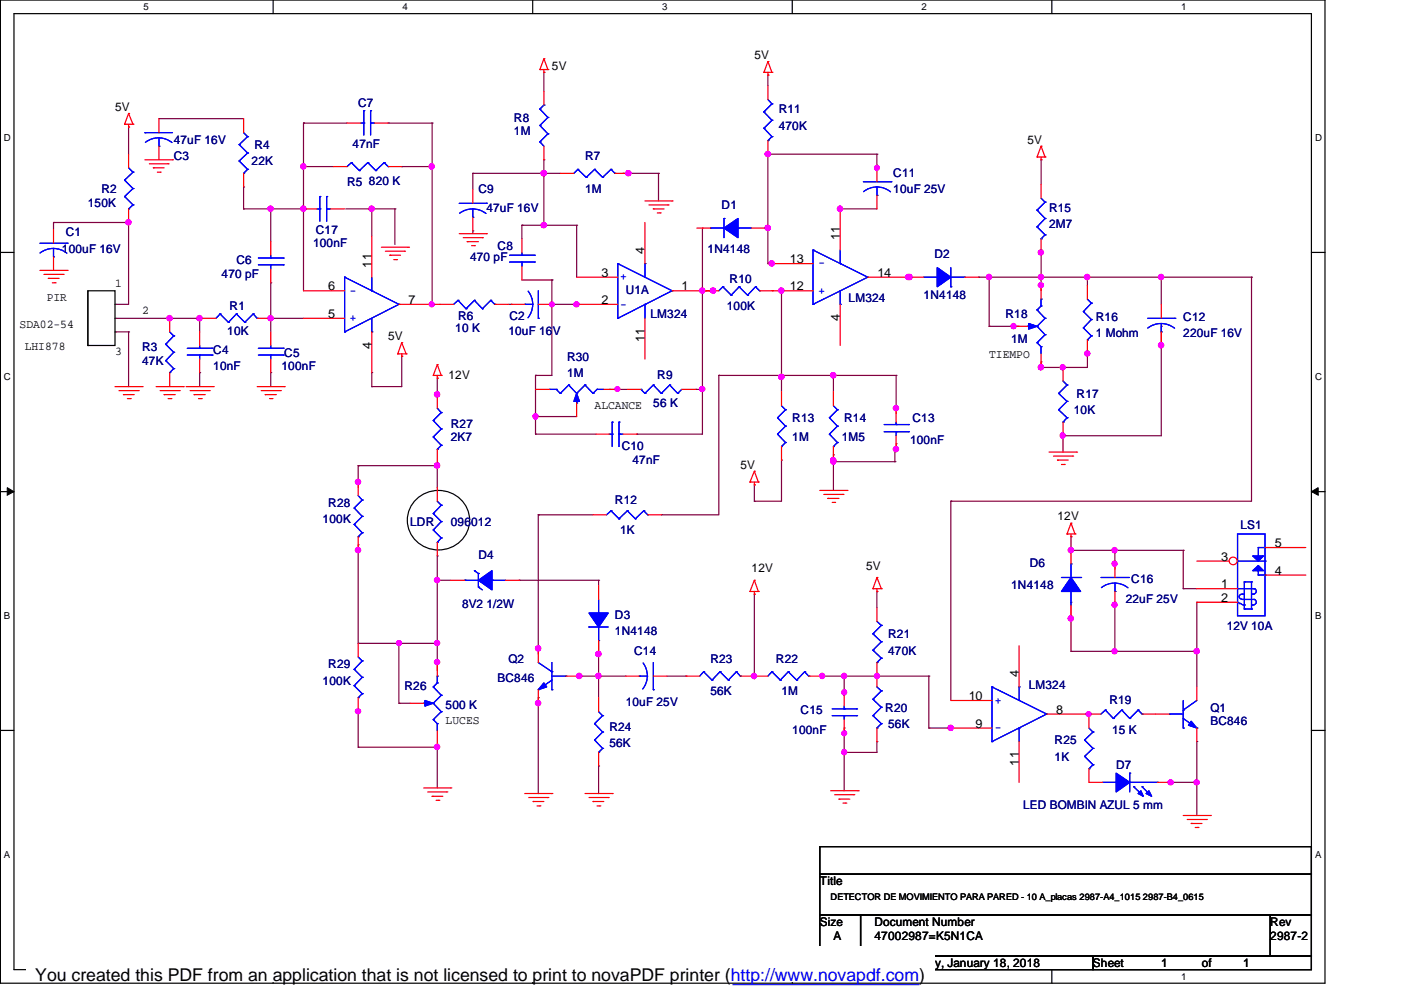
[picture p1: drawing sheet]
<svg xmlns="http://www.w3.org/2000/svg" width="297mm" height="210mm" viewBox="0 0 297 210" stroke-linecap="round" stroke-linejoin="round" font-family="sans-serif">
<path d="M.1 0h280.8v208.5h-280.8zM3 2.9h275v202.7h-275z" fill="none" stroke="#000" stroke-width=".25"/>
<g fill="#fff">
<path d="M30.4 .4h1v2.2h-1z"/>
<path d="M30.4 205.9h1v2.2h-1z"/>
</g>
<path d="M57.9 0v2.9M57.9 205.6v2.9" fill="none" stroke="#000" stroke-width=".25"/>
<g fill="#fff">
<path d="M85.3 .4h1.1v2.2h-1.1z"/>
<path d="M85.3 205.9h1.1v2.2h-1.1z"/>
</g>
<path d="M112.9 0v2.9M112.9 205.6v2.9" fill="none" stroke="#000" stroke-width=".25"/>
<g fill="#fff">
<path d="M140.4 .4h1v2.2h-1z"/>
<path d="M140.4 205.9h1v2.2h-1z"/>
</g>
<path d="M168 0v2.9M168 205.6v2.9" fill="none" stroke="#000" stroke-width=".25"/>
<g fill="#fff">
<path d="M195.4 .4h1v2.2h-1z"/>
<path d="M195.4 205.9h1v2.2h-1z"/>
</g>
<path d="M223 0v2.9M223 205.6v2.9" fill="none" stroke="#000" stroke-width=".25"/>
<g fill="#fff">
<path d="M250.4 .4h1.1v2.2h-1.1z"/>
<path d="M250.4 205.9h1.1v2.2h-1.1z"/>
<path d="M.8 28.2h1.4v2.2h-1.4z"/>
<path d="M278.8 28.2h1.4v2.2h-1.4z"/>
<path d="M.8 78.8h1.4v2.2h-1.4z"/>
<path d="M278.8 78.8h1.4v2.2h-1.4z"/>
</g>
<path d="M.1 53.5h2.9M278 53.5h2.9" fill="none" stroke="#000" stroke-width=".25"/>
<g fill="#fff">
<path d="M.8 129.6h1.3v2.2h-1.3z"/>
<path d="M278.8 129.6h1.3v2.2h-1.3z"/>
</g>
<path d="M.1 104.2h2.9M278 104.2h2.9" fill="none" stroke="#000" stroke-width=".25"/>
<path d="M1.5 103.4l1.5 .8-1.5 .8zM278 104.2l1.5-.8v1.6z" fill="#000" stroke="#000" stroke-width=".21"/>
<g fill="#fff">
<path d="M.8 180.2h1.2v2.2h-1.2z"/>
<path d="M278.8 180.2h1.2v2.2h-1.2z"/>
</g>
<g fill="none" stroke="#000" stroke-width=".25">
<path d="M18.6 61.7h5.8v11.6h-5.8zM18.6 73.3h.1M18.6 61.7v11.6M88 106.2a6.6 6.6 0 0 1 7.6-1.7 6.6 6.6 0 0 1 3.9 6.7 6.6 6.6 0 0 1-7 5.4 6.6 6.6 0 0 1-6.1-6.3 6.1 6.1 0 0 1 1.6-4.1zM.1 154.9h2.9M278 154.9h2.9M173.8 179.5h104.2v5.8h-104.2zM173.8 185.3h104.2v8.7h-104.2zM173.8 194h8.7v8.7h-8.7zM182.5 194h86.8v8.7h-86.8zM269.3 194h8.7v8.7h-8.7zM173.8 202.7h57.9v2.9h-57.9z"/>
<path d="M231.7 202.7h46.3v2.9h-46.3z"/>
</g>
<g fill="none" stroke="#800040" stroke-width=".25">
<path d="M115.3 15.3h.1M115.3 15.3v4.1M162.8 15.9h.1M162.8 15.9v2.3M27.3 26.9h.1M27.3 26.9v5.8M33.7 25.2h.1M33.7 25.2h17.9M51.6 39.6h.1M51.6 39.6v4.7M64.3 35.3h.1M64.3 26.1h.1"/>
<path d="M64.3 26.1v35.6M64.3 35.3h6.4M64.3 26.1h9.3M82.3 26.1h.1M82.3 26.1h9.3M85.2 35.3h.1M85.2 35.3h6.4M91.6 26.1h.1M91.6 35.3h.1M91.6 26.1v38.4M100.2 36.8h.1M100.2 36.8v3.4"/>
<path d="M100.2 36.8h18.6M115.3 36.8h.1M115.3 33.9h.1M115.3 33.9v13.9M132.1 36.8h.1M132.1 36.8h7.5M133.3 36.8h.1M139.6 36.8h.1M139.6 36.8v5.8M162.8 32.7h.1M162.8 32.7v23.2M162.8 32.7h23.1"/>
<path d="M185.9 35.6h.1M185.9 32.7h.1M185.9 32.7v3.5M220.7 33.9h.1M220.7 33.9v5.2M11.3 47.2h.1M11.3 47.2v1.4M11.3 47.2h16M27.3 47.2h.1M27.3 47.2v17.3h-2.9M51.6 44.3h.1M51.6 44.3h12.7"/>
<path d="M57.4 44.3h.1M57.4 60h.1M57.4 44.3v6.9M57.4 60v10.4M64.3 44.3h.1M73.3 44.3h10.4M78.8 44.3h.1M78.8 44.3v5.8M83.7 44.3h.1M83.7 44.3v7.5M100.2 49h.1M100.2 49v.5"/>
<path d="M110.7 47.8h.1M110.7 47.8v2.8M110.7 47.8h11.6M110.7 59.4h6.3M115.3 47.8h.1M117 59.4h.1M117 59.4v20.2h-3.5M122.3 47.8h.1M122.3 47.8v11M148.9 48.4h.1M148.9 48.4v43.6h-13.9M162.2 48.4h.1"/>
<path d="M162.2 48.4h.6M162.8 48.4h.1M162.8 55.9h.1M162.8 55.9h1.2M163.7 55.9h.1M177.9 44.3h.1M177.9 44.3h8M178.1 44.3h.1M192.4 58.8h.1M192.4 58.8h.6M192.6 58.8h.1M207.4 58.8h.1"/>
<path d="M207.4 58.8h57.9M209.7 58.8h.1M209.7 58.8v10.4M220.7 53.6h.1M220.7 58.8h.1M220.7 53h.1M220.7 53v8.7M230.5 58.8h.1M230.5 58.8v1.8M246.2 58.8h.1M246.2 58.8v5.7M265.3 58.8h.1"/>
<path d="M265.3 58.8v47.5h-63.7M24.4 70.4h.1M24.4 64.5h.1M24.4 67.5h.1M24.4 67.5h18.5M24.4 70.4h2.9M27.3 70.4h.1M27.3 70.4v11.6M36 67.5h.1M42.3 67.5h.1M42.3 79h.1M42.3 67.5v2.9"/>
<path d="M42.3 79v3M57.4 67.5h.1M57.4 79h.1M57.4 79v3M57.4 67.5h6.9M78.8 79h.1M78.8 79v3M85.2 75.5h.1M85.2 75.5v6.5h-6.4M107.8 64.5h.6M108.4 64.5h.1M113.5 79.6h.1"/>
<path d="M113.5 79.6v12.4M117 64.5h.1M117 64.5h5.5M122.3 64.5h.1M148.9 61.7h.1M149.5 61.7h.1M149.5 61.7h2M151.2 61.7h.1M152.4 79.6h.1M152.4 79.6v29.5h-12.2M152.4 79.6h37.6M165.7 79.9h.1"/>
<path d="M165.7 61.7h.1M165.7 61.7v21.4M176.7 79.6h.1M176.7 79.6v3.5M190 79.6h.1M190 79.6v8.1M209.7 69.2h.1M209.7 69.2h6.4M214.9 69.2h.1M220.7 60.6h.1M220.7 77.9h.1M220.7 76.7h.1"/>
<path d="M220.7 76.7v1.2M225.4 77.9h.1M230.5 74.4h.1M230.5 75h.1M230.5 74.4v3.5h-9.8M246.2 73.3h.1M246.2 69.2h.1M246.2 69.2v23.2h-20.8M75.9 98.7h.1M75.9 98.7v4.7M75.9 98.7h16.8M78.8 82h.1"/>
<path d="M92.7 98.1h.1M92.7 83.7h.1M92.7 98.7h.1M92.7 80.2h.1M92.7 80.2v4.1M92.7 98.1v5.3M113.5 88.3h.1M113.5 92h.1M113.5 88.3h8.8M113.5 92h12.8M129.2 82.6h.1M129.2 82.6h3.8"/>
<path d="M131 82.6h.1M135 92h.1M147.5 82.6h.1M147.5 82.6h1.4M148.9 82.6h.1M165.7 97.6h.1M165.7 97.6v8.7h-5.8M176.7 97.9h.1M176.7 96.4h.1M176.7 96.4v7.6M176.7 97.9h13M189.7 95.5h.1"/>
<path d="M189.7 97.9h.1M189.7 95.5v2.4M190 86.5h.1M190 95.3h.1M190 94.1h.1M190 94.1v1.4h-.3M225.4 92.4h.1M225.4 92.4v3.5M75.9 115.5h.1M75.9 102.2h.1M75.9 116.7h.1M75.9 115.5v20.9"/>
<path d="M92.7 117.9h.1M92.7 117.9v24.3M114.1 109.1h.1M114.1 109.1h11.6M114.1 109.1v29.6M140.2 109.1h.1M159.9 102.8h.1M159.9 106.3h.1M159.9 102.8v3.5M201.6 106.3h.1M201.6 106.3v42.2M227.1 113.8h.1"/>
<path d="M227.1 116.7h.1M227.1 113.8v2.9M227.1 116.7h23.8M236.4 116.7h.1M236.4 119.6h.1M236.4 116.7v4M250.9 116.7h.1M250.9 116.7v8.1M75.9 136.4h.1M75.9 136.4h16.8M84.6 136.4h.1M84.6 136.4v12.7"/>
<path d="M92.7 123h.1M92.7 136.4h.1M92.7 123h2.9M110.1 123h.1M110.1 123h16.8M114.1 137.5h.1M126.9 123h.1M126.9 138.7h.1M126.9 130.6h.1M126.9 123v1.2M126.9 130.6v17.3M159.9 126h.1"/>
<path d="M159.9 126v17.9M185.9 125.4h.1M185.9 125.4v3.5M227.1 131.2h.1M227.1 138.1h.1M227.1 127.7h.1M227.1 127.7v10.4M227.1 138.1h26.6M236.4 128.3h.1M236.4 138.1h.1M236.4 127.7h.1M236.4 127.7v10.4"/>
<path d="M250.9 124.8h.1M250.9 124.8h2.8M253.7 127.7h.1M253.7 138.1h.1M253.7 127.7v17.9M75.9 150.9h.1M75.9 158.4h.1M75.9 150.6h.1M75.9 150.6v7.8M75.9 158.4h16.8M84.6 149.1h.1M84.6 149.1h2.4"/>
<path d="M92.7 158.4h.1M92.7 140.5h.1M92.7 157.8h.1M92.7 157.8v9.3M114.1 147.9h.1M114.1 149.1h.1M114.1 147.9v20.3M122.3 143.4h.1M122.3 143.4h4.6M122.9 143.4h.1M126.9 143.4h.1M127.2 143.4h.1"/>
<path d="M127.2 143.4h5.5M141.4 143.4h4.1M145.5 143.4h.1M159.9 143.4h.1M173.8 143.4h.1M173.8 143.4h23.1M174.4 143.4h.1M179 143.4h.1M179 146.8h.1M179 155.5h.1M179 159.5h.1M179 154.4h.1"/>
<path d="M179 143.4v4M179 154.4v13.3M185.9 143.4h.1M185.9 142.8h.1M185.9 157.2h.1M185.9 142.8v.6M185.9 157.2v2.3h-6.9M196.9 143.4h.1M196.9 154.4h.1M196.9 143.4v11M196.9 154.4h5.3M201.6 154.4h.1"/>
<path d="M230.5 151.4h.1M230.5 151.4h.6M230.9 151.4h.1M253.7 157.2h.1M253.7 157.2v15.7M126.9 162.4h.1M126.9 162.4v5.8M247.9 165.9h.1M247.9 165.9h5.8M248.2 165.9h.1M253.7 165.9h.1"/>
</g>
<g fill="#f0f" stroke="#f0f" stroke-width=".25">
<circle cx="42.3" cy="67.5" r=".55"/>
<circle cx="27.2" cy="47.1" r=".55"/>
<circle cx="190" cy="86.5" r=".53"/>
<circle cx="35.9" cy="67.5" r=".55"/>
<circle cx="78.8" cy="44.3" r=".55"/>
<circle cx="253.7" cy="165.9" r=".53"/>
<circle cx="176.7" cy="79.6" r=".55"/>
<circle cx="192.8" cy="58.7" r=".53"/>
<circle cx="192.6" cy="58.7" r=".55"/>
<circle cx="179" cy="143.3" r=".53"/>
<circle cx="115.3" cy="36.7" r=".55"/>
<circle cx="57.4" cy="67.5" r=".55"/>
<circle cx="179" cy="146.8" r=".53"/>
<circle cx="179" cy="155.5" r=".51"/>
<circle cx="64.3" cy="44.3" r=".55"/>
<circle cx="253.7" cy="138.1" r=".55"/>
<circle cx="165.7" cy="79.9" r=".55"/>
<circle cx="246.2" cy="73.2" r=".55"/>
<circle cx="57.4" cy="44.3" r=".55"/>
<circle cx="126.9" cy="143.3" r=".55"/>
<circle cx="126.9" cy="138.7" r=".55"/>
<circle cx="159.8" cy="143.3" r=".53"/>
<circle cx="64.3" cy="35.3" r=".55"/>
<circle cx="91.5" cy="35.3" r=".53"/>
<circle cx="122.8" cy="143.3" r=".55"/>
<circle cx="220.7" cy="53.5" r=".53"/>
<circle cx="220.7" cy="58.7" r=".55"/>
<circle cx="209.7" cy="58.7" r=".55"/>
<circle cx="230.5" cy="58.7" r=".55"/>
<circle cx="163.6" cy="55.9" r=".55"/>
<circle cx="92.7" cy="158.3" r=".53"/>
<circle cx="201.5" cy="154.3" r=".55"/>
<circle cx="84.6" cy="136.3" r=".51"/>
<circle cx="162.8" cy="48.3" r=".55"/>
<circle cx="92.7" cy="140.4" r=".53"/>
<circle cx="225.3" cy="92.3" r=".53"/>
<circle cx="185.9" cy="35.6" r=".51"/>
<circle cx="162.8" cy="32.7" r=".55"/>
<circle cx="75.9" cy="102.2" r=".55"/>
<circle cx="214.9" cy="69.1" r=".53"/>
<circle cx="75.9" cy="116.6" r=".55"/>
<circle cx="179" cy="159.5" r=".53"/>
<circle cx="225.3" cy="77.9" r=".53"/>
<circle cx="230.5" cy="74.9" r=".53"/>
<circle cx="220.7" cy="60.5" r=".53"/>
<circle cx="185.9" cy="143.3" r=".53"/>
<circle cx="227" cy="131.1" r=".55"/>
<circle cx="220.7" cy="77.9" r=".55"/>
<circle cx="189.9" cy="95.2" r=".55"/>
<circle cx="174.3" cy="143.3" r=".53"/>
<circle cx="92.7" cy="83.6" r=".55"/>
<circle cx="115.3" cy="47.7" r=".55"/>
<circle cx="92.7" cy="136.3" r=".53"/>
<circle cx="92.7" cy="123" r=".55"/>
<circle cx="246.2" cy="58.7" r=".55"/>
<circle cx="92.7" cy="98.7" r=".55"/>
<circle cx="130.9" cy="82.5" r=".51"/>
<circle cx="113.5" cy="88.3" r=".53"/>
<circle cx="236.3" cy="119.5" r=".53"/>
<circle cx="236.3" cy="116.6" r=".53"/>
<circle cx="227" cy="116.6" r=".55"/>
<circle cx="133.2" cy="36.7" r=".55"/>
<circle cx="114.1" cy="149.1" r=".55"/>
<circle cx="236.3" cy="128.2" r=".53"/>
<circle cx="236.3" cy="138.1" r=".53"/>
<circle cx="230.8" cy="151.4" r=".51"/>
<circle cx="114.1" cy="137.5" r=".55"/>
<circle cx="75.9" cy="150.8" r=".53"/>
<circle cx="148.9" cy="82.5" r=".53"/>
<circle cx="148.9" cy="61.6" r=".55"/>
<circle cx="117" cy="64.5" r=".51"/>
<circle cx="91.5" cy="64.5" r=".51"/>
<circle cx="151.2" cy="61.6" r=".55"/>
<circle cx="178.1" cy="44.3" r=".55"/>
<circle cx="165.7" cy="61.6" r=".55"/>
<circle cx="122.2" cy="64.5" r=".53"/>
<circle cx="248.2" cy="165.9" r=".53"/>
<circle cx="176.7" cy="97.8" r=".55"/>
<circle cx="176.7" cy="97.6" r=".53"/>
</g>
<g fill="none" stroke="#f00" stroke-width=".25">
<path d="M114.5 14.7h.1M114.5 14.7h1.7M115.3 15.3h.1M115.3 12.5h.1M115.3 14.7v.6M115.3 12.5l-.8 2.2M115.3 12.5l.9 2.2M116.2 14.7h.1M162 15.3h.1M162 15.3h1.7M162.8 15.9h.1M162.8 13.1h.1"/>
<path d="M162.8 15.3v.6M162.8 13.1l-.8 2.2M162.8 13.1l.9 2.2M163.7 15.3h.1M26.4 26.3h.1M26.4 26.3h1.8M27.3 26.9h.1M27.3 24.1h.1M27.3 26.3v.6M27.3 32.7v2.9M27.3 24.1l-.9 2.2M27.3 24.1l.9 2.2"/>
<path d="M28.2 26.3h.1M30.7 33.9h5.9M31.7 34.7h3.9M32.5 35.6h.1M32.5 35.6h2.3M33.4 36.5h.6M34 36.5h.1M35.6 34.7h.1M36.6 33.9h.1M51.6 25.2v2.9M51.6 36.8v2.8M219.9 33.3h.1"/>
<path d="M219.9 33.3h1.7M220.7 33.9h.1M220.7 31h.1M220.7 33.3v.6M220.7 31l-.8 2.3M220.7 31l.9 2.3M221.6 33.3h.1M8.5 57.3h5.7M9.3 58.2h4.1M10.2 59h.1M10.2 59h2.3M11.1 60h.6"/>
<path d="M11.7 60h.1M13.4 58.2h.1M14.2 57.3h.1M27.3 44.3v2.9M78.8 50.1v8.7M80.9 52.4h5.7M81.7 53.3h4.1M82.6 54.1h.1M82.6 54.1h2.3M83.5 55h.6M84.1 55h.1M85.8 53.3h.1"/>
<path d="M86.6 52.4h.1M97.4 49.5h5.7M98.2 50.4h4.1M99.1 51.2h.1M99.1 51.2h2.3M100 52.1h.6M100.2 40.2v2.9M100.2 46.1v2.9M100.6 52.1h.1M102.3 50.4h.1M103.1 49.5h.1M136.7 42.6h5.8"/>
<path d="M137.6 43.4h4M138.5 44.3h.1M138.5 44.3h2.3M139.4 45.1h.6M140 45.1h.1M141.6 43.4h.1M142.5 42.6h.1M36 67.5v2.9M36 79v3M57.4 70.4v2.9M57.4 76.1v2.9M64.3 67.5h8.8"/>
<path d="M64.3 61.7h8.8M78.8 70.4v8.6M84.3 75h.1M84.3 75h1.8M84.6 64.5h8.7M85.2 75.5h.1M85.2 72.7h.1M85.2 75v.5M85.2 72.7l-.9 2.3M85.2 72.7l.9 2.3M86.1 75h.1M91.9 79.6h.1"/>
<path d="M91.9 79.6h1.7M92.7 77.3h.1M92.7 79.6v.6M92.7 77.3l-.8 2.3M92.7 77.3l.9 2.3M93.6 79.6h.1M108.4 64.5h2.9M114.1 64.5h2.9M214.9 69.2h2.9M220.7 60.6v2.8M220.7 75v2.9M225.4 77.9v2.9"/>
<path d="M24.4 82h5.7M25.2 82.8h4.1M26.2 83.7h.1M26.2 83.7h2.2M27 84.5h.6M27.6 84.5h.1M29.3 82.8h.1M30.1 82h.1M33.1 82h5.8M34 82.8h4M34.8 83.7h.1M34.8 83.7h2.4"/>
<path d="M35.6 84.5h.6M36.2 84.5h.1M38 82.8h.1M38.9 82h.1M39.5 82h5.7M40.3 82.8h4.1M41.1 83.7h.1M41.1 83.7h2.4M42.1 84.5h.6M42.7 84.5h.1M44.4 82.8h.1M45.2 82h.1"/>
<path d="M54.5 82h5.8M55.4 82.8h4M56.2 83.7h.1M56.2 83.7h2.4M57.1 84.5h.6M57.7 84.5h.1M59.4 82.8h.1M60.3 82h.1M92.7 80.2h.1M126.3 92h2.9M132.1 92h2.9M159.9 99.9h.1"/>
<path d="M159.9 99.9l-.9 2.3M159.9 99.9l.9 2.3M222.4 95.9h5.9M223.4 96.7h4M224.2 97.6h.1M224.2 97.6h2.3M225 98.5h.6M225.4 89.5v2.9M225.6 98.5h.1M227.4 96.7h.1M228.3 95.9h.1M92.7 103.4v2.9"/>
<path d="M92.7 115v2.9M159 102.2h.1M159 102.2h1.8M159.9 102.8h.1M159.9 102.2v.6M160.8 102.2h.1M173.8 104h5.8M174.7 104.8h4M175.5 105.7h.1M175.5 105.7h2.4M176.4 106.5h.6M177 106.5h.1"/>
<path d="M178.7 104.8h.1M179.6 104h.1M226.2 113.2h.1M226.2 113.2h1.7M227.1 113.8h.1M227.1 110.9h.1M227.1 113.2v.6M227.1 110.9l-.9 2.3M227.1 110.9l.8 2.3M227.9 113.2h.1M159 125.4h.1M159 125.4h1.8"/>
<path d="M159.9 126h.1M159.9 123h.1M159.9 125.4v.6M159.9 123l-.9 2.4M159.9 123l.9 2.4M160.8 125.4h.1M185.1 124.8h.1M185.1 124.8h1.8M185.9 125.4h.1M185.9 122.4h.1M185.9 124.8v.6M185.9 128.9v2.9"/>
<path d="M185.9 122.4l-.8 2.4M185.9 122.4l1 2.4M186.9 124.8h.1M159.9 143.4h2.9M171.4 143.4h3M185.9 140.5v2.9M89.8 167.1h5.8M90.7 167.9h4M91.6 168.8h.1M91.6 168.8h2.3M92.5 169.7h.5M93 169.7h.1"/>
<path d="M94.7 167.9h.1M95.6 167.1h.1M111.3 168.2h5.7M112.1 169.1h4.1M113 169.9h.1M113 169.9h2.3M113.9 170.9h.6M114.5 170.9h.1M116.2 169.1h.1M117 168.2h.1M124 168.2h5.8M124.9 169.1h4"/>
<path d="M125.7 169.9h.1M125.7 169.9h2.3M126.6 170.9h.6M127.2 170.9h.1M128.9 169.1h.1M129.8 168.2h.1M176.1 167.7h5.8M177 168.5h4M177.9 169.4h.1M177.9 169.4h2.3M178.7 170.3h.6M179.3 170.3h.1"/>
<path d="M181 168.5h.1M181.9 167.7h.1M250.9 172.9h5.7M251.7 173.8h4.1M252.6 174.6h.1M252.6 174.6h2.2M253.4 175.4h.6M254 175.4h.1M255.8 173.8h.1M256.6 172.9h.1"/>
</g>
<g fill="none" stroke="#00f" stroke-width=".25">
<path d="M26.4 38.2h.1M26.4 38.2l1.8 1.8M27.3 35.6l.9 .9M28.2 36.5h.1M28.2 40h.1M28.2 36.5l-1.8 1.7M28.2 40l-1.8 1.7M50.7 30.7h.1M50.7 34.1h.1M50.7 30.7l1.8 1.7M50.7 34.1l1.8 1.8M51.6 36.8h.1"/>
<path d="M51.6 28.1l.9 .9M52.5 29h.1M52.5 32.4h.1M52.5 35.9h.1M52.5 29l-1.8 1.7M52.5 32.4l-1.8 1.7M52.5 35.9l-.9 .9M26.4 41.7h.1M26.4 41.7l1.8 1.7M27.3 44.3h.1M28.2 43.4h.1M28.2 43.4l-.9 .9"/>
<path d="M73.1 58.8h.1M73.1 58.8v11.6M73.1 58.8l11.5 5.7M78.8 58.8v2.9M97.4 43.1h5.7M100.2 46.1h.1M100.2 44.3l1.5 .3 1.3 .7M100.2 44.3l-1.5 .2-1.3 .7M100.2 44.3v1.8M103.1 43.1h.1M35.1 73h.1M35.1 76.5h.1"/>
<path d="M35.1 73l1.7 1.7M35.1 76.5l1.7 1.7M36 79h.1M36 70.4l.8 .8M36.8 71.2h.1M36.8 74.7h.1M36.8 78.2h.1M36.8 71.2l-1.7 1.8M36.8 74.7l-1.7 1.8M36.8 78.2l-.8 .8M54.8 75.3h5.2M54.8 73.8h5.2"/>
<path d="M57.4 73.8h.1M57.4 75.3h.1M57.4 73.3v.5M57.4 75.3v.8M60 75.3h.1M60 73.8h.1M73.1 70.4h.1M78.8 70.4h.1M78.8 61.7h.1M78.8 67.5v2.9M84.6 64.5h.1M84.6 64.5l-11.5 5.9"/>
<path d="M111.3 64.5h.1M111.3 64.5h1.7M112 61.7a4.5 4.5 0 0 1-.1 5.7M114.1 67.5h.1M114.1 61.7v5.8M217.8 69.2h.1M217.8 69.2h.6M219.9 72.7h.1M219.9 69.2h.1M219.9 65.7h.1M219.9 72.7l.8 .8M219.9 69.2l1.7 1.8"/>
<path d="M219.9 65.7l1.7 1.8M220.7 73.5h.1M220.7 64.9h.1M220.7 63.4h.1M220.7 63.4v1.5M220.7 73.5v1.5M220.7 64.9l-.8 .8M221.6 71h.1M221.6 67.5h.1M221.6 71l-1.7 1.7M221.6 67.5l-1.7 1.7M129.2 92h.6"/>
<path d="M129.8 92h.1M129.8 89.5h.1M129.8 89.5v5.2M131.2 89.5h.1M131.2 92h.1M131.2 92h.9M131.2 89.5v5.2M224.5 83.4h.1M224.5 86.9h.1M224.5 83.4l1.7 1.7M224.5 86.9l1.7 1.7M225.4 89.5h.1"/>
<path d="M225.4 80.8l.8 .8M226.2 81.6h.1M226.2 85.1h.1M226.2 88.6h.1M226.2 81.6l-1.7 1.8M226.2 85.1l-1.7 1.8M226.2 88.6l-.8 .9M91.9 108.9h.1M91.9 112.4h.1M91.9 108.9l1.7 1.7M91.9 112.4l1.7 1.7M92.7 115h.1"/>
<path d="M92.7 106.3l.9 .8M93.6 107.1h.1M93.6 110.6h.1M93.6 114.1h.1M93.6 107.1l-1.7 1.8M93.6 110.6l-1.7 1.8M93.6 114.1l-.9 .9M262.4 113.2h5.8v17.4h-5.8zM262.4 119h5.8M266.8 116.1h.1M266.8 116.1v1.8M266.8 116.1h1.4"/>
<path d="M268.2 119h.1M268.2 116.1h.1M185.1 134.4h.1M185.1 137.9h.1M185.1 134.4l1.8 1.7M185.1 137.9l1.8 1.6M185.9 131.8l1 .8M186.9 132.6h.1M186.9 136.1h.1M186.9 139.5h.1M186.9 132.6l-1.8 1.8M186.9 136.1l-1.8 1.8"/>
<path d="M186.9 139.5l-1 1M262.4 127.7l.4 .3M262.4 124.8h3.5M263 127.9l.6 .3M263.3 126h.1M263.3 126a.51 .51 0 0 0-.6 .5 .51 .51 0 0 0 .6 .5M263.3 126h.5M263.3 127.1h2.6M263.6 128.3h.2M263.8 129.1h.1M263.8 123.4h.1M263.8 128.3h.1"/>
<path d="M263.8 123.4v5.7M263.8 129.1h1.5M263.8 123.4h1.5M265.3 129.1h.1M265.3 123.4h.1M265.3 126h.1M265.3 128.3h.1M265.3 123.4v5.7M265.3 126h.6M265.3 128.3h.6M265.9 124.8h.1M265.9 127.1h.1"/>
<path d="M265.9 124.8a.55 .55 0 0 1 .5 .6 .55 .55 0 0 1-.5 .5M265.9 127.1a.55 .55 0 0 1 .5 .5 .55 .55 0 0 1-.5 .6M266.8 121.9h.1M266.8 121v.9M266.8 121.9h1.4M268.2 121.9h.1M163.7 142.4h.1M163.7 142.4l-.9 1M163.7 142.4l1.7 1.8M165.4 144.2h.1M167.1 142.4h.1M167.1 142.4l-1.7 1.8"/>
<path d="M167.1 142.4l1.8 1.8M168.9 144.2h.1M170.6 142.4h.1M170.6 142.4l-1.7 1.8M170.6 142.4l.8 1M171.4 143.4h.1M185.9 140.5h.1"/>
</g>
<g fill="#00f" stroke="#00f" stroke-width=".25">
<path d="M218.1 68.6l1.8 .6-1.8 .6z"/>
<path d="M265.6 121l1.2-1.1 1.1 1.1z"/>
<path d="M265.6 117.9h2.3l-1.1 1.1z"/>
</g>
<circle cx="261.5" cy="118.9" r=".83" fill="#fff" stroke="#f00" stroke-width=".25"/>
<g fill="none" stroke="#f00" stroke-width=".25">
<path d="M115.3 19.4v2.9M162.8 18.2v2.9M33.7 25.2v2.9M33.7 31v2.9M70.7 35.3h2.9M73.6 26.1h2.9M79.4 26.1h2.9M82.3 35.3h2.9M115.3 31v2.9M118.8 36.8h2.9M130.4 36.8h2.9M162.8 29.8v2.9"/>
<path d="M185.9 35.6v2.9M220.7 39.1v2.9M11.3 48.6v3M11.3 54.5v2.8M57.4 51.2v2.9M57.4 57.1v2.9M64.3 44.3h2.9M70.1 44.3h3M110.7 50.6v3M110.7 56.5v2.9M122.3 58.8h8.7M136.7 47.2v8.7"/>
<path d="M147.7 48.4h2.9M159.3 48.4h2.9M163.7 55.9h8.7M178.1 44.3v8.7M184 58.8h8.6M185.9 41.4v2.9M193 58.8h2.8M204.5 58.8h2.9M220.7 50.6v3M42.3 70.4v2.9M42.3 76.1v2.9M42.9 67.5h2.9"/>
<path d="M54.5 67.5h2.9M93.3 64.5h2.9M104.9 64.5h2.9M122.3 64.5h8.7M136.7 67.5v8.6M142.5 61.7h9.9M161 61.7h11.4M178.1 64.5v8.8M230.5 60.6v2.8M230.5 72.1v2.9M246.2 64.5v3M246.2 70.4v2.9"/>
<path d="M92.7 83.7v2.8M92.7 95.3v2.8M113.5 82.6h3M122.3 85.4v2.9M128 82.6h3M133 82.6h2.9M144.5 82.6h3M165.7 83.1v2.9M165.7 94.7v2.9M176.7 83.1v2.9M176.7 94.7v2.9M190 86.5v3"/>
<path d="M190 92.4v2.9M75.9 102.2v2.9M75.9 113.8v2.9M125.7 109.1h2.9M137.3 109.1h2.9M227.1 116.7v2.9M236.4 119.6v2.8M253.7 119h6.9M268.2 116.1h8.7M75.9 136.4v2.9M95.6 123h3M107.2 123h2.9"/>
<path d="M114.1 137.5v3M126.9 124.2v2.9M126.9 135.8v2.9M216.1 136.9v8.7M227.1 128.3v2.9M236.4 125.4v2.9M253.7 124.8h8.7M253.7 127.7h8.7M268.2 121.9h8.7M75.9 147.9v3M87 149.1h2.8M92.7 140.5v2.9"/>
<path d="M92.7 155v2.8M114.1 146.2v2.9M120 143.4h2.9M126.9 147.9v3M126.9 159.5v2.9M132.7 143.4h2.9M138.5 143.4h2.9M145.5 143.4h2.8M157 143.4h2.9M179 146.8v2.9M179 152.6v2.9M185.9 142.8v2.8"/>
<path d="M185.9 154.4v2.8M201.6 148.5h8.7M201.6 154.4h8.7M216.1 157.2v8.7M221.9 151.4h11.5M230.9 151.4v3M242.1 151.4h5.8M253.7 145.6v2.9M253.7 154.4v2.8M230.9 163v2.9h2.9M245.4 165.9h2.8"/>
</g>
<g fill="none" stroke="#00f" stroke-width=".25">
<path d="M30.7 28.1h.1M30.7 28.1h5.9M33.7 31h.1M33.7 29.2a4.5 4.5 0 0 0-2.9 1M33.7 29.2l1.5 .3 1.3 .7M33.7 29.2v1.8M74.5 34.5h.1M74.5 34.5l-.9 .8M74.5 34.5l1.7 1.7M76.2 36.2h.1M76.5 26.1h.6M77.1 26.1h.1"/>
<path d="M77.1 23.5h.1M77.1 23.5v5.1M78 34.5h.1M78 34.5l-1.8 1.7M78 34.5l1.7 1.7M78.6 23.5h.1M78.6 26.1h.1M78.6 26.1h.8M78.6 23.5v5.1M79.7 36.2h.1M81.4 34.5h.1M81.4 34.5l-1.7 1.7"/>
<path d="M81.4 34.5l.9 .8M82.3 35.3h.1M114.5 30.1h.1M114.5 26.6h.1M114.5 23.1h.1M114.5 30.1l.8 .9M114.5 26.6l1.7 1.8M114.5 23.1l1.7 1.8M115.3 22.3h.1M115.3 22.3l-.8 .8M116.2 28.4h.1M116.2 24.9h.1"/>
<path d="M116.2 28.4l-1.7 1.7M116.2 24.9l-1.7 1.7M122.5 35.9h.1M122.5 35.9l-.8 .9M122.5 35.9l1.8 1.7M124.3 37.6h.1M126.1 35.9h.1M126.1 35.9l-1.8 1.7M126.1 35.9l1.7 1.7M127.8 37.6h.1M129.5 35.9h.1M129.5 35.9l-1.7 1.7"/>
<path d="M129.5 35.9l.9 .9M130.4 36.8h.1M162 23.7h.1M162 27.2h.1M162 23.7l1.7 1.8M162 27.2l1.7 1.8M162.8 29.8h.1M162.8 21.1l.9 .9M163.7 22h.1M163.7 25.5h.1M163.7 29h.1M163.7 22l-1.7 1.7"/>
<path d="M163.7 25.5l-1.7 1.7M163.7 29l-.9 .8M183 38.5h5.9M185.9 39.6l1.6 .3 1.3 .8M185.9 39.6l-1.5 .3-1.3 .7M185.9 39.6v1.8M188.9 38.5h.1M8.5 51.6h5.7M11.3 54.5h.1M11.3 52.7l1.5 .2 1.4 .8M11.3 52.7l-1.5 .2-1.3 .7M11.3 52.7v1.8"/>
<path d="M14.2 51.6h.1M54.8 56.1h5.2M54.8 54.7h5.2M57.4 54.7h.1M57.4 56.1h.1M57.4 54.1v.6M57.4 56.1v1M60 56.1h.1M60 54.7h.1M67.2 44.3h.6M67.8 44.3h.1M67.8 41.7h.1"/>
<path d="M67.8 41.7v5.2M69.3 41.7h.1M69.3 44.3h.1M69.3 44.3h.8M69.3 41.7v5.2M108 55.6h5.3M108 54.1h5.3M110.7 54.1h.1M110.7 55.6h.1M110.7 53.6v.5M110.7 55.6v.9M113.3 55.6h.1"/>
<path d="M113.3 54.1h.1M131 55.9h.1M131 55.9l11.5 5.8M131 55.9v11.6M136.7 55.9h.1M136.7 55.9v2.9M150.6 48.4h.1M150.6 48.4h2.9M153.5 46.3h.1M153.5 46.3v4.1M156.5 48.4h.1M156.5 48.4h2.8"/>
<path d="M172.4 53h.1M172.4 53v11.5M172.4 53l11.6 5.8M178.1 55.9h.1M178.1 53v2.9M184 58.8h.1M184 58.8l-11.6 5.7M185.9 41.4h.1M195.8 58.8h2.9M198.7 58.8h.1M201.6 56.7v4.1M201.6 58.8h2.9"/>
<path d="M204.5 58.8h.1M219.9 44.5h.1M219.9 48.1h.1M219.9 44.5l1.7 1.8M219.9 48.1l1.7 1.7M220.7 50.6h.1M220.7 42l.9 .9M221.6 42.9h.1M221.6 46.3h.1M221.6 49.8h.1M221.6 42.9l-1.7 1.6M221.6 46.3l-1.7 1.8"/>
<path d="M221.6 49.8l-.9 .8M39.7 75.3h5.3M39.7 73.8h5.3M42.3 73.8h.1M42.3 75.3h.1M42.3 73.3v.5M42.3 75.3v.8M45 75.3h.1M45 73.8h.1M46.7 66.6h.1M46.7 66.6l-.9 .9M46.7 66.6l1.7 1.7"/>
<path d="M48.4 68.3h.1M50.1 66.6h.1M50.1 66.6l-1.7 1.7M50.1 66.6l1.8 1.7M51.9 68.3h.1M53.7 66.6h.1M53.7 66.6l-1.8 1.7M53.7 66.6l.8 .9M54.5 67.5h.1M97.1 63.7h.1M97.1 63.7l-.9 .8M97.1 63.7l1.7 1.8"/>
<path d="M98.8 65.5h.1M100.6 63.7h.1M100.6 63.7l-1.8 1.8M100.6 63.7l1.7 1.8M102.3 65.5h.1M104.1 63.7h.1M104.1 63.7l-1.8 1.8M104.1 63.7l.8 .8M104.9 64.5h.1M131 67.5h.1M136.7 64.5h.1M136.7 64.5v3"/>
<path d="M142.5 61.7h.1M142.5 61.7l-11.5 5.8M153.2 60.8h.1M153.2 60.8l-.8 .9M153.2 60.8l1.8 1.8M155 62.6h.1M156.7 60.8h.1M156.7 60.8l-1.7 1.8M156.7 60.8l1.8 1.8M158.5 62.6h.1M160.2 60.8h.1M160.2 60.8l-1.7 1.8"/>
<path d="M160.2 60.8l.8 .9M161 61.7h.1M172.4 64.5h.1M178.1 64.5h.1M178.1 61.7v2.8M201.6 60.8h.1M229.7 66.1h.1M229.7 69.5h.1M229.7 66.1l1.7 1.6M229.7 69.5l1.7 1.7M230.5 72.1h.1M230.5 63.4l.9 .9"/>
<path d="M231.4 64.3h.1M231.4 67.7h.1M231.4 71.2h.1M231.4 64.3l-1.7 1.8M231.4 67.7l-1.7 1.8M231.4 71.2l-.9 .9M243.3 67.5h5.8M246.2 70.4h.1M246.2 68.6l1.5 .3 1.3 .7M246.2 68.6l-1.5 .2-1.3 .8M246.2 68.6v1.8M249.1 67.5h.1"/>
<path d="M91.9 89.2h.1M91.9 92.6h.1M91.9 89.2l1.7 1.7M91.9 92.6l1.7 1.8M92.7 95.3h.1M92.7 86.5l.9 1M93.6 87.5h.1M93.6 90.9h.1M93.6 94.4h.1M93.6 87.5l-1.7 1.7M93.6 90.9l-1.7 1.7M93.6 94.4l-.9 .9"/>
<path d="M116.5 82.6h.1M116.5 82.6h1.4M117.9 82.6h.1M117.9 82.6l.9 .8M118.8 83.4h.1M120.6 81.6h.1M120.6 81.6l1.7 1.8M120.6 81.6l-1.8 1.8M122.3 83.4h.1M122.3 85.4h.1M122.3 84.9v.5M124 81.6h.1"/>
<path d="M124 81.6l1.7 1.8M124 81.6l-1.7 1.8M125.7 83.4h.1M126.6 82.6h.1M126.6 82.6h1.4M126.6 82.6l-.9 .8M135.9 82.6h.1M135.9 82.6l.8 .8M136.7 83.4h.1M138.5 81.6h.1M138.5 81.6l1.7 1.8M138.5 81.6l-1.8 1.8"/>
<path d="M140.2 83.4h.1M142 81.6h.1M142 81.6l1.7 1.8M142 81.6l-1.8 1.8M143.7 83.4h.1M144.5 82.6l-.8 .8M164.8 88.6h.1M164.8 92h.1M164.8 88.6l1.7 1.8M164.8 92l1.7 1.8M165.7 94.7h.1M165.7 86l.8 .9"/>
<path d="M166.5 86.9h.1M166.5 90.4h.1M166.5 93.8h.1M166.5 86.9l-1.7 1.7M166.5 90.4l-1.7 1.6M166.5 93.8l-.8 .9M175.9 88.6h.1M175.9 92h.1M175.9 88.6l1.6 1.8M175.9 92l1.6 1.8M176.7 94.7h.1M176.7 86l.8 .9"/>
<path d="M177.5 86.9h.1M177.5 90.4h.1M177.5 93.8h.1M177.5 86.9l-1.6 1.7M177.5 90.4l-1.6 1.6M177.5 93.8l-.8 .9M187.5 91.5h5.1M187.5 90h5.1M190 90h.1M190 91.5h.1M190 89.5v.5M190 91.5v.9"/>
<path d="M192.6 91.5h.1M192.6 90h.1M75.1 107.7h.1M75.1 111.2h.1M75.1 107.7l1.7 1.8M75.1 111.2l1.7 1.8M75.9 113.8h.1M75.9 105.1l.9 .9M76.8 106h.1M76.8 109.5h.1M76.8 113h.1M76.8 106l-1.7 1.7"/>
<path d="M76.8 109.5l-1.7 1.7M76.8 113l-.9 .8M129.5 108.3h.1M129.5 108.3l-.9 .8M129.5 108.3l1.7 1.7M131.2 110h.1M133 108.3h.1M133 108.3l-1.8 1.7M133 108.3l1.7 1.7M134.7 110h.1M136.5 108.3h.1M136.5 108.3l-1.8 1.7"/>
<path d="M136.5 108.3l.8 .8M137.3 109.1h.1M227.1 119.6h.1M227.1 119.6v2.8M75.9 139.3l.9 .8M98.6 123h.1M98.6 123h2.8M100.6 121h.1M100.6 121l.8 .6M101.4 124.5h.1M101.4 121.6h.1M101.4 124.5l.9 .6"/>
<path d="M101.4 121.6v2.9M104.3 123h.1M104.3 123h2.9M124.9 132.9h.1M124.9 132.9h4M126.9 130h.1M126.9 135.8h.1M126.9 127.1v2.9M126.9 132.9v2.9M225 122.4h4.1M227.1 125.4h.1M227.1 125.4v2.9"/>
<path d="M229.1 122.4h.1M233.4 122.4h5.9M236.4 125.4h.1M236.4 123.6l1.5 .3 1.2 .7M236.4 123.6a4.5 4.5 0 0 0-2.9 1M236.4 123.6v1.8M239.3 122.4h.1M75.1 141.9h.1M75.1 145.4h.1M75.1 141.9l1.7 1.7M75.1 145.4l1.7 1.7M75.9 147.9h.1"/>
<path d="M76.8 140.1h.1M76.8 143.6h.1M76.8 147.1h.1M76.8 140.1l-1.7 1.8M76.8 143.6l-1.7 1.8M76.8 147.1l-.9 .8M89.8 149.1h.1M89.8 149.1h.6M91.9 152.6h.1M91.9 149.1h.1M91.9 145.6h.1M91.9 152.6l.8 .8"/>
<path d="M91.9 149.1l1.7 1.8M91.9 145.6l1.7 1.8M92.7 153.4h.1M92.7 144.8h.1M92.7 143.4h.1M92.7 143.4v1.4M92.7 153.4v1.6M92.7 144.8l-.8 .8M93.6 150.9h.1M93.6 147.4h.1M93.6 150.9l-1.7 1.7M93.6 147.4l-1.7 1.7"/>
<path d="M114.1 146.2h.1M114.1 140.5l2.9 1.9M117 142.4h.1M117 146.2h.1M117 143.4h3M117 144.2l-2.9 2M117 140.5v5.7M120 143.4h.1M126.1 153.4h.1M126.1 156.9h.1M126.1 153.4l1.7 1.8M126.1 156.9l1.7 1.8"/>
<path d="M126.9 159.5h.1M126.9 150.9l.9 .8M127.8 151.7h.1M127.8 155.2h.1M127.8 158.7h.1M127.8 151.7l-1.7 1.7M127.8 155.2l-1.7 1.7M127.8 158.7l-.9 .8M135.6 143.4h.1M135.6 143.4h1.7M136.4 140.6a4.5 4.5 0 0 1-.1 5.5M138.5 146.2h.1"/>
<path d="M138.5 140.5v5.7M149.2 142.4h.1M149.2 142.4l-.9 1M149.2 142.4l1.8 1.8M151 144.2h.1M152.7 142.4h.1M152.7 142.4l-1.7 1.8M152.7 142.4l1.7 1.8M154.4 144.2h.1M156.1 142.4h.1M156.1 142.4l-1.7 1.8M156.1 142.4l.9 1"/>
<path d="M157 143.4h.1M176.4 151.7h5.2M176.4 150.3h5.2M179 150.3h.1M179 151.7h.1M179 149.7v.6M179 151.7v.9M181.6 151.7h.1M181.6 150.3h.1M185.1 148.3h.1M185.1 151.7h.1M185.1 148.3l1.8 1.7"/>
<path d="M185.1 151.7l1.8 1.7M185.9 154.4h.1M185.9 145.6l1 .9M186.9 146.5h.1M186.9 150h.1M186.9 153.4h.1M186.9 146.5l-1.8 1.8M186.9 150l-1.8 1.7M186.9 153.4l-1 1M210.3 145.6h.1M210.3 157.2h.1M210.3 145.6l11.6 5.8"/>
<path d="M210.3 145.6v11.6M216.1 145.6h.1M216.1 154.4h.1M216.1 145.6v2.9M216.1 154.4v2.8M221.9 151.4h.1M221.9 151.4l-11.6 5.8M230 156.9h.1M230 156.9l1.7 1.8M230.9 154.4l.8 .8M231.7 155.2h.1M231.7 158.7h.1"/>
<path d="M231.7 155.2l-1.7 1.7M231.7 158.7l-1.7 1.7M234.4 150.6h.1M234.4 150.6l-1 .8M234.4 150.6l1.7 1.7M236.1 152.3h.1M237.8 150.6h.1M237.8 150.6l-1.7 1.7M237.8 150.6l1.7 1.7M239.5 152.3h.1M241.3 150.6h.1M241.3 150.6l-1.8 1.7"/>
<path d="M241.3 150.6l.8 .8M242.1 151.4h.1M247.9 151.4h.1M247.9 151.4h3M250.9 150.6h.1M250.9 154.4h.1M250.9 152.3l2.8 2.1M250.9 148.5v5.9M253.7 154.4h.1M253.7 148.5l-2.8 2.1M230 160.4h.1M230 160.4l1.7 1.8"/>
<path d="M230.9 163h.1M231.7 162.2h.1M231.7 162.2l-.8 .8M233.8 165.9h2.8M236.6 165.9h.1M239.5 163.9h.1M239.5 163.9v4M239.5 165.9h5.9M240.4 166.8h.1M240.4 166.8l1.7 1.7M242.1 166.8h.1M242.1 166.8l1.7 1.7"/>
<path d="M245.4 165.9h.1"/>
</g>
<g fill="#00f" stroke="#00f" stroke-width=".25">
<path d="M115.3 144.8l.6 .8-1.8 .6z"/>
<path d="M252.6 152.9l1.1 1.5-1.7-.6z"/>
<path d="M122.3 83.4l.6 1.7h-1.2z"/>
<path d="M90.1 148.5l1.8 .6-1.8 .6z"/>
<path d="M198.7 56.7l2.9 2.1-2.9 2z" fill-rule="evenodd"/>
<path d="M198.7 56.7l2.9 2.1-2.9 2z" fill-rule="evenodd"/>
<path d="M124.9 130h4l-2 2.9z" fill-rule="evenodd"/>
<path d="M124.9 130h4l-2 2.9z" fill-rule="evenodd"/>
<path d="M227.1 122.4l2 3h-4.1z" fill-rule="evenodd"/>
<path d="M227.1 122.4l2 3h-4.1z" fill-rule="evenodd"/>
<path d="M236.6 163.9l2.9 2-2.9 2z" fill-rule="evenodd"/>
<path d="M243.6 167.7l.6 1.1-1.2-.6z" fill-rule="evenodd"/>
<path d="M241.9 167.7l.5 1.1-1.1-.6z" fill-rule="evenodd"/>
<path d="M236.6 163.9l2.9 2-2.9 2z" fill-rule="evenodd"/>
<path d="M243.6 167.7l.6 1.1-1.2-.6z" fill-rule="evenodd"/>
<path d="M241.9 167.7l.5 1.1-1.1-.6z" fill-rule="evenodd"/>
<path d="M153.5 48.4l3-2.1v4.1z" fill-rule="evenodd"/>
<path d="M153.5 48.4l3-2.1v4.1z" fill-rule="evenodd"/>
<path d="M101.4 123l2.9-2v4.1z" fill-rule="evenodd"/>
<path d="M101.4 123l2.9-2v4.1z" fill-rule="evenodd"/>
</g>
<g fill="#f0f" stroke="#f0f" stroke-width=".25">
<circle cx="42.3" cy="67.5" r=".55"/>
<circle cx="27.2" cy="47.1" r=".55"/>
<circle cx="190" cy="86.5" r=".53"/>
<circle cx="35.9" cy="67.5" r=".55"/>
<circle cx="78.8" cy="44.3" r=".55"/>
<circle cx="253.7" cy="165.9" r=".53"/>
<circle cx="176.7" cy="79.6" r=".55"/>
<circle cx="192.8" cy="58.7" r=".53"/>
<circle cx="192.6" cy="58.7" r=".55"/>
<circle cx="179" cy="143.3" r=".53"/>
<circle cx="115.3" cy="36.7" r=".55"/>
<circle cx="57.4" cy="67.5" r=".55"/>
<circle cx="179" cy="146.8" r=".53"/>
<circle cx="179" cy="155.5" r=".51"/>
<circle cx="64.3" cy="44.3" r=".55"/>
<circle cx="253.7" cy="138.1" r=".55"/>
<circle cx="165.7" cy="79.9" r=".55"/>
<circle cx="246.2" cy="73.2" r=".55"/>
<circle cx="57.4" cy="44.3" r=".55"/>
<circle cx="126.9" cy="143.3" r=".55"/>
<circle cx="126.9" cy="138.7" r=".55"/>
<circle cx="159.8" cy="143.3" r=".53"/>
<circle cx="64.3" cy="35.3" r=".55"/>
<circle cx="91.5" cy="35.3" r=".53"/>
<circle cx="122.8" cy="143.3" r=".55"/>
<circle cx="220.7" cy="53.5" r=".53"/>
<circle cx="220.7" cy="58.7" r=".55"/>
<circle cx="209.7" cy="58.7" r=".55"/>
<circle cx="230.5" cy="58.7" r=".55"/>
<circle cx="163.6" cy="55.9" r=".55"/>
<circle cx="92.7" cy="158.3" r=".53"/>
<circle cx="201.5" cy="154.3" r=".55"/>
<circle cx="84.6" cy="136.3" r=".51"/>
<circle cx="162.8" cy="48.3" r=".55"/>
<circle cx="92.7" cy="140.4" r=".53"/>
<circle cx="225.3" cy="92.3" r=".53"/>
<circle cx="185.9" cy="35.6" r=".51"/>
<circle cx="162.8" cy="32.7" r=".55"/>
<circle cx="75.9" cy="102.2" r=".55"/>
<circle cx="214.9" cy="69.1" r=".53"/>
<circle cx="75.9" cy="116.6" r=".55"/>
<circle cx="179" cy="159.5" r=".53"/>
<circle cx="225.3" cy="77.9" r=".53"/>
<circle cx="230.5" cy="74.9" r=".53"/>
<circle cx="220.7" cy="60.5" r=".53"/>
<circle cx="185.9" cy="143.3" r=".53"/>
<circle cx="227" cy="131.1" r=".55"/>
<circle cx="220.7" cy="77.9" r=".55"/>
<circle cx="189.9" cy="95.2" r=".55"/>
<circle cx="174.3" cy="143.3" r=".53"/>
<circle cx="92.7" cy="83.6" r=".55"/>
<circle cx="115.3" cy="47.7" r=".55"/>
<circle cx="92.7" cy="136.3" r=".53"/>
<circle cx="92.7" cy="123" r=".55"/>
<circle cx="246.2" cy="58.7" r=".55"/>
<circle cx="92.7" cy="98.7" r=".55"/>
<circle cx="130.9" cy="82.5" r=".51"/>
<circle cx="113.5" cy="88.3" r=".53"/>
<circle cx="236.3" cy="119.5" r=".53"/>
<circle cx="236.3" cy="116.6" r=".53"/>
<circle cx="227" cy="116.6" r=".55"/>
<circle cx="133.2" cy="36.7" r=".55"/>
<circle cx="114.1" cy="149.1" r=".55"/>
<circle cx="236.3" cy="128.2" r=".53"/>
<circle cx="236.3" cy="138.1" r=".53"/>
<circle cx="230.8" cy="151.4" r=".51"/>
<circle cx="114.1" cy="137.5" r=".55"/>
<circle cx="75.9" cy="150.8" r=".53"/>
<circle cx="148.9" cy="82.5" r=".53"/>
<circle cx="148.9" cy="61.6" r=".55"/>
<circle cx="117" cy="64.5" r=".51"/>
<circle cx="91.5" cy="64.5" r=".51"/>
<circle cx="151.2" cy="61.6" r=".55"/>
<circle cx="178.1" cy="44.3" r=".55"/>
<circle cx="165.7" cy="61.6" r=".55"/>
<circle cx="122.2" cy="64.5" r=".53"/>
<circle cx="248.2" cy="165.9" r=".53"/>
<circle cx="176.7" cy="97.8" r=".55"/>
<circle cx="176.7" cy="97.6" r=".53"/>
</g>
<path d="M5.6 200.5h192.7v7.5h-192.7z" fill="#fff"/>
<path d="M155.3 208.8h39.6" fill="none" stroke="#00f" stroke-width=".21"/>
<text font-size="3.7" x="7.5" y="208">You created this PDF from an application that is not licensed to print to novaPDF printer (http://www.novapdf.com)</text>
<g font-size="2.6">
<text x="136.7" y="53.9" transform="rotate(-90 136.7 53.9)">4</text>
<text x="178.1" y="51" transform="rotate(-90 178.1 51)">11</text>
<text x="78.7" y="56.7" transform="rotate(-90 78.7 56.7)">11</text>
<text x="127.5" y="58.7">3</text>
<text x="167.5" y="55.8">13</text>
<text x="186" y="58.7">14</text>
<text x="69.6" y="61.6">6</text>
<text x="86.6" y="64.4">7</text>
<text x="127.5" y="64.4">2</text>
<text x="144.5" y="61.6">1</text>
<text x="167.5" y="61.6">12</text>
<text x="69.6" y="67.4">5</text>
<text x="178.1" y="68.1" transform="rotate(-90 178.1 68.1)">4</text>
<text x="78.7" y="73.9" transform="rotate(-90 78.7 73.9)">4</text>
<text x="136.7" y="72.6" transform="rotate(-90 136.7 72.6)">11</text>
<text x="258.9" y="118.9">3</text>
<text x="270.3" y="116">5</text>
<text x="258.9" y="124.7">1</text>
<text x="270.3" y="121.8">4</text>
<text x="258.9" y="127.6">2</text>
<text x="216" y="143.6" transform="rotate(-90 216 143.6)">4</text>
<text x="205.4" y="148.4">10</text>
<text x="206.8" y="154.3">9</text>
<text x="223.9" y="151.3">8</text>
<text x="216" y="162.3" transform="rotate(-90 216 162.3)">11</text>
</g>
<g font-size="2.5">
<text x="117" y="14.8">5V</text>
<text x="159.9" y="12.5">5V</text>
<text x="24.4" y="23.5">5V</text>
<text x="217.8" y="30.5">5V</text>
<text x="9.9" y="63.8">PIR</text>
<text x="24.4" y="60.9">1</text>
<text x="4.1" y="69.6">SDA02-54</text>
<text x="30.1" y="66.6">2</text>
<text x="5.2" y="74.2">LHI878</text>
<text x="24.4" y="75.4">3</text>
<text x="82.3" y="72.2">5V</text>
<text x="209.7" y="76">TIEMPO</text>
<text x="95.1" y="80.3">12V</text>
<text x="126.1" y="86.6">ALCANCE</text>
<text x="157" y="99.4">5V</text>
<text x="224.2" y="110.3">12V</text>
<text x="159.3" y="121.3">12V</text>
<text x="183.6" y="120.8">5V</text>
<text x="94.5" y="153.5">LUCES</text>
<text x="173.8" y="187.7">Title</text>
<text x="173.8" y="196.4">Size</text>
<text x="185.4" y="196.4">Document Number</text>
<text x="269.3" y="196.4">Rev</text>
<text x="176.7" y="199.2">A</text>
<text x="185.4" y="199.2">47002987=K5N1CA</text>
<text x="269.3" y="199.2">2987-2</text>
<text x="188.9" y="205.1">Thursday, January 18, 2018</text>
<text x="231.7" y="205.1">Sheet</text>
<text x="246.2" y="205.1">1</text>
<text x="254.8" y="205.1">of</text>
<text x="263.6" y="205.1">1</text>
</g>
<g font-size="2.5" fill="#000080">
<text x="75.9" y="22.6">C7</text>
<text x="109" y="25.8">R8</text>
<text x="109" y="28.7">1M</text>
<text x="165.1" y="24.1">R11</text>
<text x="165.1" y="27.5">470K</text>
<text x="36.8" y="34">C3</text>
<text x="36.8" y="30.5">47uF 16V</text>
<text x="53.3" y="35.1">22K</text>
<text x="53.9" y="31.6">R4</text>
<text x="74.8" y="31.3">47nF</text>
<text x="124" y="34">R7</text>
<text x="21.5" y="40.9">R2</text>
<text x="73.6" y="39.5">R5</text>
<text x="78.2" y="39.1">820 K</text>
<text x="101.4" y="40.9">C9</text>
<text x="124" y="40.9">1M</text>
<text x="189.4" y="37.4">C11</text>
<text x="189.4" y="40.9">10uF 25V</text>
<text x="18.6" y="43.8">150K</text>
<text x="103.1" y="45">47uF 16V</text>
<text x="153" y="44.4">D1</text>
<text x="222.4" y="45">R15</text>
<text x="13.1" y="53.6">100uF 16V</text>
<text x="14" y="50.1">C1</text>
<text x="66.4" y="52.4">100nF</text>
<text x="67" y="49.5">C17</text>
<text x="105.5" y="53">C8</text>
<text x="150" y="53.6">1N4148</text>
<text x="222.4" y="48.4">2M7</text>
<text x="47" y="58.9">470 pF</text>
<text x="50.1" y="56">C6</text>
<text x="99.7" y="55.4">470 pF</text>
<text x="154.7" y="60">R10</text>
<text x="198.1" y="54.8">D2</text>
<text x="48.7" y="65.8">R1</text>
<text x="132.7" y="62.3">U1A</text>
<text x="154.1" y="65.8">100K</text>
<text x="179.9" y="64">LM324</text>
<text x="195.8" y="63.4">1N4148</text>
<text x="48.2" y="71">10K</text>
<text x="96.5" y="70.5">10 K</text>
<text x="97.1" y="67.8">R6</text>
<text x="107.8" y="71">10uF 16V</text>
<text x="108" y="67.8">C2</text>
<text x="137.9" y="67.5">LM324</text>
<text x="213.2" y="67.5">R18</text>
<text x="232.3" y="68.1">R16</text>
<text x="232.3" y="71.6">1 Mohm</text>
<text x="250.9" y="68.1">C12</text>
<text x="250.9" y="71.6">220uF 16V</text>
<text x="30.1" y="74.4">R3</text>
<text x="30.1" y="77.4">47K</text>
<text x="45.2" y="75">C4</text>
<text x="60.3" y="75.6">C5</text>
<text x="120.2" y="76.5">R30</text>
<text x="214.4" y="72.7">1M</text>
<text x="45.2" y="78.5">10nF</text>
<text x="59.7" y="78.5">100nF</text>
<text x="120.2" y="79.9">1M</text>
<text x="139.4" y="80.3">R9</text>
<text x="138.5" y="86.4">56 K</text>
<text x="168" y="89.5">R13</text>
<text x="179" y="89.5">R14</text>
<text x="193.5" y="89.5">C13</text>
<text x="227.7" y="87.8">10K</text>
<text x="228.3" y="84.3">R17</text>
<text x="95.6" y="90.7">R27</text>
<text x="95.6" y="93.6">2K7</text>
<text x="131.8" y="95.3">C10</text>
<text x="168" y="93.6">1M</text>
<text x="178.5" y="93.6">1M5</text>
<text x="193" y="94.2">100nF</text>
<text x="134.1" y="98.5">47nF</text>
<text x="69.6" y="107.5">R28</text>
<text x="130.4" y="106.9">R12</text>
<text x="68.4" y="110.9">100K</text>
<text x="87" y="111.5">LDR</text>
<text x="95.6" y="111.5">096012</text>
<text x="131.5" y="113.3">1K</text>
<text x="263" y="112.1">LS1</text>
<text x="101.4" y="118.5">D4</text>
<text x="214.4" y="124.8">1N4148</text>
<text x="218.4" y="120.2">D6</text>
<text x="239.9" y="123.7">C16</text>
<text x="98" y="128.9">8V2 1/2W</text>
<text x="130.4" y="131.2">D3</text>
<text x="238.7" y="127.8">22uF 25V</text>
<text x="130.4" y="134.7">1N4148</text>
<text x="188.3" y="135.3">R21</text>
<text x="260.1" y="133.5">12V 10A</text>
<text x="69.6" y="141.7">R29</text>
<text x="107.8" y="140.5">Q2</text>
<text x="134.5" y="138.8">C14</text>
<text x="150.6" y="140.5">R23</text>
<text x="164.5" y="140.5">R22</text>
<text x="188.3" y="138.8">470K</text>
<text x="68.4" y="145.1">100K</text>
<text x="85.8" y="146.3">R26</text>
<text x="105.5" y="144.5">BC846</text>
<text x="132.7" y="149.8">10uF 25V</text>
<text x="150.6" y="147.4">56K</text>
<text x="165.7" y="147.4">1M</text>
<text x="218.1" y="146">LM324</text>
<text x="235.2" y="149.2">R19</text>
<text x="94.5" y="150.3">500 K</text>
<text x="129.2" y="155">R24</text>
<text x="168" y="155.5">100nF</text>
<text x="169.8" y="151.5">C15</text>
<text x="187.7" y="150.9">R20</text>
<text x="188.3" y="154.4">56K</text>
<text x="235.8" y="155.5">15 K</text>
<text x="256.6" y="150.9">Q1</text>
<text x="256.6" y="153.8">BC846</text>
<text x="129.2" y="158.4">56K</text>
<text x="223.6" y="157.8">R25</text>
<text x="223.6" y="161.3">1K</text>
<text x="236.6" y="163.1">D7</text>
<text x="216.9" y="171.5">LED BOMBIN AZUL 5 mm</text>
</g>
<g font-size="2.5" fill="#00f">
<text x="131.5" y="59.5">+</text>
<text x="174.9" y="55.2" transform="rotate(-180 174.9 55.2)">-</text>
<text x="75.6" y="61" transform="rotate(-180 75.6 61)">-</text>
<text x="131.5" y="65.2">-</text>
<text x="174.9" y="61" transform="rotate(-180 174.9 61)">+</text>
<text x="75.6" y="66.8" transform="rotate(-180 75.6 66.8)">+</text>
<text x="210.9" y="149.2">+</text>
<text x="210.9" y="155">-</text>
</g>
<g font-size="2">
<text x="30.4" y="2.1">5</text>
<text x="85.3" y="2.1">4</text>
<text x="140.4" y="2.1">3</text>
<text x="195.4" y="2.1">2</text>
<text x="250.4" y="2.1">1</text>
<text x=".8" y="30">D</text>
<text x="278.8" y="30">D</text>
<text x=".8" y="80.6">C</text>
<text x="278.8" y="80.6">C</text>
<text x=".8" y="131.3">B</text>
<text x="278.8" y="131.3">B</text>
<text x=".8" y="182">A</text>
<text x="278.8" y="182">A</text>
<text x="30.4" y="207.7">5</text>
<text x="85.3" y="207.7">4</text>
<text x="140.4" y="207.7">3</text>
<text x="195.4" y="207.7">2</text>
<text x="250.4" y="207.7">1</text>
</g>
<text font-size="1.9" x="176.1" y="190.9">DETECTOR DE MOVIMIENTO PARA PARED - 10 A_placas 2987-A4_1015 2987-B4_0615</text>
</svg>
